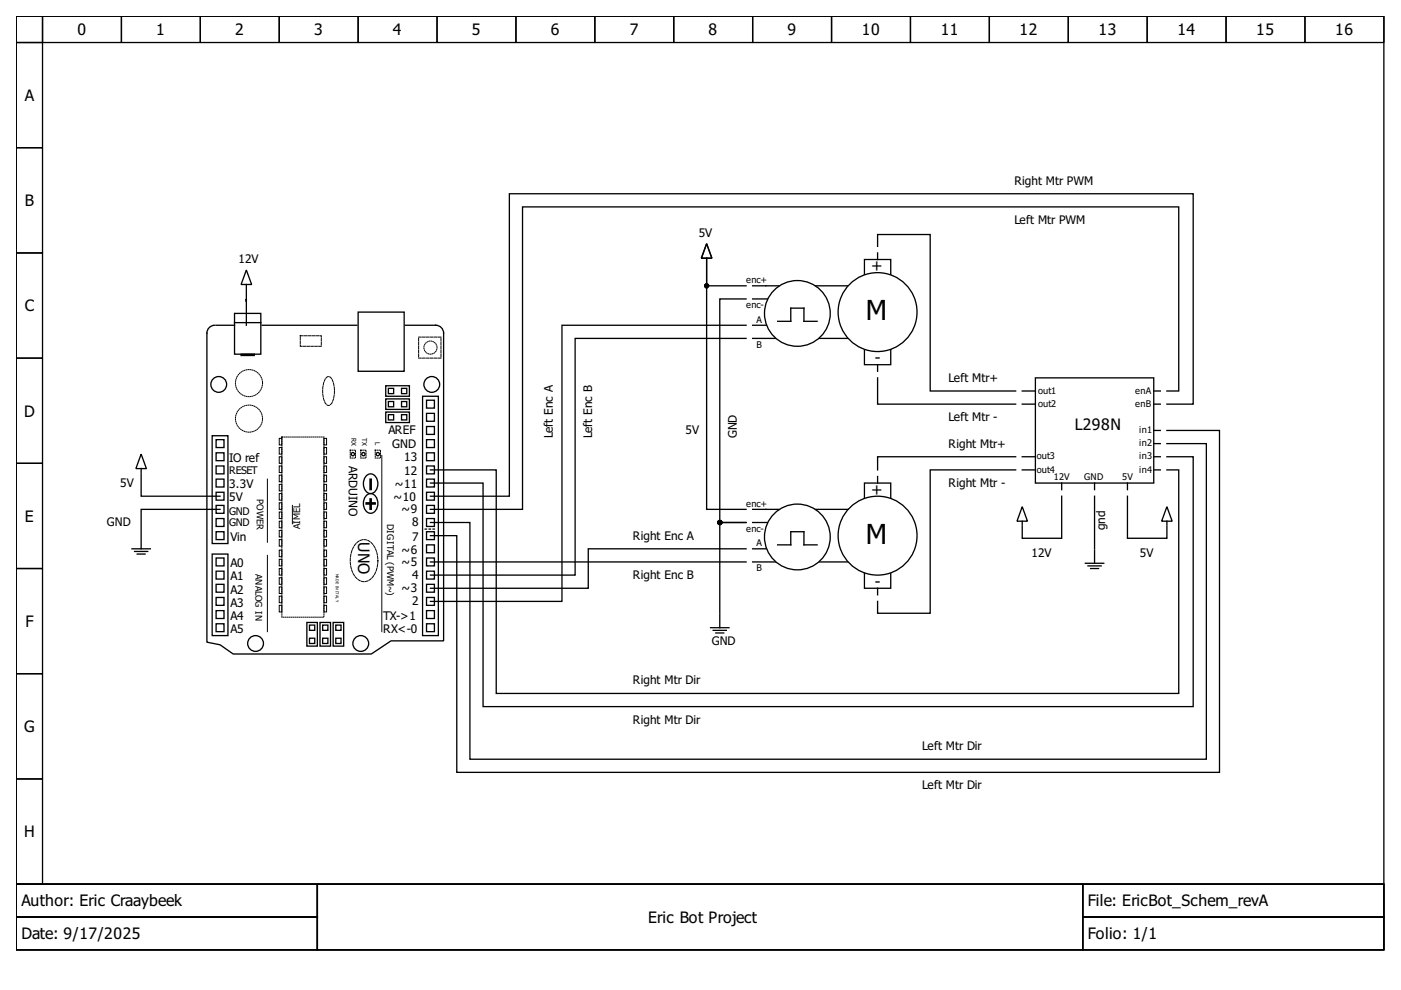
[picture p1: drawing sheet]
<svg xmlns="http://www.w3.org/2000/svg" width="297mm" height="210mm" viewBox="0 0 297 210" stroke-linecap="round" stroke-linejoin="round" font-family="sans-serif">
<g fill="none" stroke="#000" stroke-width=".28">
<path d="M3.4 3.4h290v184.1h-290zM3.4 3.4h5.6v5.6h-5.6zM3.4 9h5.6v22.3h-5.6zM9 3.4h16.7v5.6h-16.7zM25.7 3.4h16.8v5.6h-16.8zM42.5 3.4h16.7v5.6h-16.7zM59.2 3.4h16.7v5.6h-16.7zM75.9 3.4h16.8v5.6h-16.8zM92.7 3.4h16.7v5.6h-16.7zM109.4 3.4h16.7v5.6h-16.7zM126.1 3.4h16.7v5.6h-16.7zM142.8 3.4h16.8v5.6h-16.8z"/>
<path d="M159.6 3.4h16.7v5.6h-16.7zM176.3 3.4h16.7v5.6h-16.7zM193 3.4h16.8v5.6h-16.8zM209.8 3.4h16.7v5.6h-16.7zM226.5 3.4h16.7v5.6h-16.7zM243.2 3.4h16.8v5.6h-16.8zM260 3.4h16.7v5.6h-16.7zM276.7 3.4h16.7v5.6h-16.7zM3.4 31.3h5.6v22.3h-5.6zM3.4 53.6h5.6v22.3h-5.6zM183.3 55h5.6v22.3h-5.6zM3.4 75.9h5.6v22.3h-5.6z"/>
<path d="M159.6 71.7h5.6M159.6 63.4h4.2M159.6 69h4.2M172.1 60.6h8.4M173.5 71.7h7M3.4 98.2h5.6v22.3h-5.6zM3.4 120.5h5.6v22.3h-5.6zM3.4 142.8h5.6v22.4h-5.6zM3.4 165.2h5.6v22.3h-5.6zM3.4 187.5h290v13.9h-290zM3.4 187.5h63.9v6.9h-63.9zM3.4 194.4h63.9v7h-63.9z"/>
<path d="M67.3 187.5h162.3v13.9h-162.3zM229.6 187.5h63.8v6.9h-63.8zM229.6 194.4h63.8v7h-63.8z"/>
</g>
<circle cx="186.1" cy="66.2" r="8.4" fill="#fff" stroke="#000" stroke-width=".28"/>
<path d="M186.1 53.6v1.4M186.1 77.3v1.4" fill="none" stroke="#000" stroke-width=".28"/>
<circle cx="169.1" cy="66.5" r="7" fill="#fff" stroke="#000" stroke-width=".28"/>
<path d="M159.6 60.6h5.6M164.9 68.1h2.8v-2.8h2.8v2.8h2.7M159.6 119.1h5.6M159.6 110.8h4.2M159.6 116.4h4.2M172.1 108h8.4M173.5 119.1h7M183.3 102.4h5.6v22.3h-5.6z" fill="none" stroke="#000" stroke-width=".28"/>
<circle cx="186.1" cy="113.6" r="8.4" fill="#fff" stroke="#000" stroke-width=".28"/>
<path d="M186.1 101v1.4M186.1 124.7v1.4" fill="none" stroke="#000" stroke-width=".28"/>
<circle cx="169.1" cy="113.9" r="7" fill="#fff" stroke="#000" stroke-width=".28"/>
<g fill="none" stroke="#000" stroke-width=".28">
<path d="M52.2 57.3l1.1 3h-2.2zM149.8 51.7l1.1 3h-2.2zM149.8 54.7v.9M186.1 52.2v-2.5h11.1v33.2h18.1M45.5 69a1.67 1.67 0 0 0-1.6 1.6v65.6l2.8 .5 2.7 2h29.3l4.2-2.8h11.2v-65.3a1.67 1.67 0 0 0-1.7-1.6h-6.4M45.8 69h3.9M49.7 66.5h5.6v8.6h-5.6zM49.7 68.4h5.6M51.1 75.1h2.8v.3h-2.8zM52.2 61.4v7.6M52.2 60.3v.9M55.6 69h20.1"/>
<path d="M75.9 66.2h9.8v12.5h-9.8zM158.2 69h-39.1v58.5h-27.8M158.2 71.7h-36.3v50.2h-30.6M158.2 60.6h-8.4v-4.7v52.1h8.4M158.2 63.4h-5.6v47.4h5.6h-5.6v19.2M29.9 96.3l1.1 3.1h-2.2zM29.9 99.4v.8M45 92.4h3.3v22.8h-3.3zM45.8 98.8h1.7v1.7h-1.7zM45.8 96h1.7v1.7h-1.7zM45.8 93.2h1.7v1.7h-1.7zM81.8 84.6h5v2.2h-5z"/>
<path d="M81.8 81.8h5v2.2h-5zM81.8 87.4h5v2.2h-5zM82.3 85.1h1.2v1.1h-1.2zM82.3 87.9h1.2v1.1h-1.2zM82.3 82.3h1.2v1.2h-1.2zM85.1 82.3h1.1v1.2h-1.1zM85.1 85.1h1.1v1.1h-1.1zM85.1 87.9h1.1v1.1h-1.1zM89.6 84h3.3v50.8h-3.3zM90.4 87.6h1.7v1.7h-1.7zM90.4 90.4h1.7v1.7h-1.7zM90.4 84.9h1.7v1.6h-1.7z"/>
<path d="M90.4 96h1.7v1.7h-1.7zM90.4 98.8h1.7v1.7h-1.7zM90.4 93.2h1.7v1.7h-1.7zM91.3 99.6h13.9v47.4h144.7v-47.4h-2.5M186.1 80.1v5.6h29.2M215.3 96.8h-29.2v2.8M215.3 99.6h-18.1v30.4h-11.1v-2.5M216.7 82.9h2.8M216.7 85.7h2.8M216.7 96.8h2.8M216.7 99.6h2.8M219.5 80.1h25.1v22.3h-25.1z"/>
<path d="M244.6 82.9h1.4M244.6 85.7h1.4M244.6 96.8h1.4M244.6 99.6h1.4M244.6 91.3h1.4M244.6 94.1h1.4M247.4 91.3h11.2v72.5h-161.8v-50.2h-5.5M247.4 94.1h8.4v66.9h-156.2v-50.2h-8.3M247.4 82.9h2.5v-39h-139.1v64.1h-19.5M247.4 85.7h5.6v-44.6h-145v64.1h-16.7M247.4 96.8h5.6v53h-150.6v-47.4h-11.1M28 116.4h3.9"/>
<path d="M28.5 116.9h2.8M29.1 117.5h1.7M29.9 100.5v4.7h16.8M29.9 113.6v2.8M45 117.5h3.3v17.3h-3.3zM45.8 101.6h1.7v1.7h-1.7zM45.8 104.4h1.7v1.6h-1.7zM45.8 118.3h1.7v1.7h-1.7zM45.8 109.9h1.7v1.7h-1.7zM45.8 112.7h1.7v1.7h-1.7zM45.8 107.2h1.7v1.6h-1.7zM46.7 108h-16.8v5.3"/>
<path d="M77.6 106.6h2v.3h-2zM77.8 104.9a1.43 1.43 0 0 1 1.5 0 1.43 1.43 0 0 1 .8 1.3 1.86 1.86 0 0 1-1.9 2.6 2.41 2.41 0 0 1-.4-3.9zM77.8 100.8a1.43 1.43 0 0 1 1.5-.1 1.43 1.43 0 0 1 .8 1.3 1.86 1.86 0 0 1-1.9 2.6 2.41 2.41 0 0 1-.4-3.8zM78.4 105.8h.3v2.2h-.3zM78.4 101.6h.3v2.2h-.3zM90.4 118.3h1.7v1.7h-1.7zM90.4 115.5h1.7v1.7h-1.7zM90.4 112.7h1.7v1.7h-1.7zM90.4 109.9h1.7v1.7h-1.7zM90.4 104.4h1.7v1.6h-1.7zM90.4 107.2h1.7v1.6h-1.7zM90.4 101.6h1.7v1.7h-1.7z"/>
<path d="M91.3 119.1h66.9M158.2 116.4h-33.5v8.3h-33.4M159.6 108h5.6M164.9 115.5h2.8v-2.8h2.8v2.8h2.7M216.7 107.4l1.1 3.1h-2.2zM216.7 110.5v.8M225.1 105.2v8.9h-8.4v-2.5M225.1 102.4v1.4M230.1 119.4h3.9M230.7 120h2.8M232.1 105.2v11.2M232.1 102.4v1.4"/>
<path d="M232.1 116.6v2.8M239 105.2v8.9h8.4v-2.5M239 102.4v1.4M247.4 107.4l1.1 3.1h-2.2zM247.4 110.5v.8M45.8 121.1h1.7v1.7h-1.7zM45.8 126.7h1.7v1.6h-1.7zM45.8 129.5h1.7v1.6h-1.7zM45.8 123.9h1.7v1.7h-1.7zM45.8 132.3h1.7v1.6h-1.7zM65.1 132h2.2v5h-2.2zM65.6 135.3h1.1v1.1h-1.1z"/>
<path d="M65.6 132.5h1.1v1.1h-1.1zM67.8 132h2.3v5h-2.3zM68.4 135.3h1.1v1.1h-1.1zM68.4 132.5h1.1v1.1h-1.1zM70.6 132h2.3v5h-2.3zM71.2 132.5h1.1v1.1h-1.1zM71.2 135.3h1.1v1.1h-1.1zM90.4 121.1h1.7v1.7h-1.7zM90.4 123.9h1.7v1.7h-1.7zM90.4 129.5h1.7v1.6h-1.7zM90.4 132.3h1.7v1.6h-1.7zM90.4 126.7h1.7v1.6h-1.7z"/>
<path d="M150.7 133.1h3.9M151.2 133.6h2.8M151.8 134.2h1.6M152.6 130.3v2.8M231.2 120.5h1.7"/>
<circle cx="46.4" cy="81.5" r="1.67"/>
<circle cx="74.8" cy="96.3" r=".35"/>
<circle cx="77" cy="96.3" r=".35"/>
<circle cx="80.1" cy="96.3" r=".35"/>
<circle cx="91.5" cy="81.5" r="1.67"/>
<circle cx="54.2" cy="136.4" r="1.67"/>
<circle cx="76.5" cy="136.4" r="1.67"/>
</g>
<g fill="none" stroke="#000" stroke-width=".21">
<path d="M59.2 94.9h.6v1.4h-.6zM59.2 96.8h.6v1.4h-.6zM59.2 92.9h.6v1.4h-.6zM59.2 98.8h.6v1.4h-.6zM68.7 94.9h.5v1.4h-.5zM68.7 96.8h.5v1.4h-.5zM68.7 92.9h.5v1.4h-.5zM68.7 98.8h.5v1.4h-.5zM81 96.6v37.3M56.7 101.6v13.4M56.7 117.8v16.1M59.2 112.5h.6v1.4h-.6z"/>
<path d="M59.2 118.6h.6v1.4h-.6zM59.2 102.7h.6v1.4h-.6zM59.2 116.6h.6v1.4h-.6zM59.2 100.7h.6v1.4h-.6zM59.2 106.6h.6v1.4h-.6zM59.2 114.4h.6v1.4h-.6zM59.2 108.6h.6v1.3h-.6zM59.2 104.6h.6v1.4h-.6zM59.2 110.5h.6v1.4h-.6zM62 107.2v3.9M68.7 100.7h.5v1.4h-.5zM68.7 118.6h.5v1.4h-.5z"/>
<path d="M68.7 112.5h.5v1.4h-.5zM68.7 102.7h.5v1.4h-.5zM68.7 106.6h.5v1.4h-.5zM68.7 116.6h.5v1.4h-.5zM68.7 114.4h.5v1.4h-.5zM68.7 108.6h.5v1.3h-.5zM68.7 104.6h.5v1.4h-.5zM68.7 110.5h.5v1.4h-.5zM59.2 126.4h.6v1.4h-.6zM59.2 124.4h.6v1.4h-.6zM59.2 120.5h.6v1.4h-.6zM59.2 128.3h.6v1.4h-.6z"/>
<path d="M59.2 122.5h.6v1.4h-.6zM68.7 124.4h.5v1.4h-.5zM68.7 126.4h.5v1.4h-.5zM68.7 120.5h.5v1.4h-.5zM68.7 128.3h.5v1.4h-.5zM68.7 122.5h.5v1.4h-.5z"/>
</g>
<g fill="none" stroke="#000" stroke-width=".21" stroke-dasharray=".1 .3">
<path d="M59.8 92.7h8.9v38.2h-8.9zM74.3 95.4h1.1v1.7h-1.1zM76.5 95.4h1.1v1.7h-1.1zM79.6 95.4h1.1v1.7h-1.1z"/>
<circle cx="91.3" cy="73.7" r="1.39"/>
<circle cx="52.8" cy="88.8" r="2.87"/>
<circle cx="52.8" cy="81.2" r="2.87"/>
</g>
<path d="M90.2 112.2h2.2" fill="none" stroke="#000" stroke-width=".28" stroke-dasharray=".3 .6"/>
<path d="M63.7 71.2h4.4v2.2h-4.4zM69.3 79.9l.4-.1a1.66 1.66 0 0 1 1 1.6 5.3 5.3 0 0 1-.7 4.5l-.3 .1a1.66 1.66 0 0 1-1.1-1.5 5.3 5.3 0 0 1 .7-4.6zM88.8 71.5h4.7v4.4h-4.7zM75.5 115.2a2.23 2.23 0 0 1 3.8 .5 5.8 5.8 0 0 1-1 7.3 2.25 2.25 0 0 1-3.2-1 6.1 6.1 0 0 1 .4-6.8z" fill="none" stroke="#000" stroke-width=".21" stroke-dasharray=".6 .3"/>
<g fill="#000" stroke="#000" stroke-width=".28">
<circle cx="149.8" cy="60.6" r=".42"/>
<circle cx="152.6" cy="110.8" r=".42"/>
</g>
<g font-size="5.9">
<text x="183.6" y="67.8">M</text>
<text x="183.6" y="115.2">M</text>
</g>
<g font-size="3.3">
<text x="16.4" y="7.5">0</text>
<text x="33.1" y="7.5">1</text>
<text x="49.9" y="7.5">2</text>
<text x="66.6" y="7.5">3</text>
<text x="83.3" y="7.5">4</text>
<text x="100" y="7.5">5</text>
<text x="116.8" y="7.5">6</text>
<text x="133.5" y="7.5">7</text>
<text x="150.2" y="7.5">8</text>
<text x="167" y="7.5">9</text>
<text x="182.7" y="7.5">10</text>
<text x="199.4" y="7.5">11</text>
<text x="216.2" y="7.5">12</text>
<text x="232.9" y="7.5">13</text>
<text x="249.6" y="7.5">14</text>
<text x="266.4" y="7.5">15</text>
<text x="283.1" y="7.5">16</text>
<text x="5.3" y="21.4">A</text>
<text x="5.3" y="43.7">B</text>
<text x="184.7" y="57.5">+</text>
<text x="5.3" y="66">C</text>
<text x="185.5" y="77">-</text>
<text x="5.1" y="88.3">D</text>
<text x="227.9" y="91.3">L298N</text>
<text x="184.7" y="104.9">+</text>
<text x="5.3" y="110.6">E</text>
<text x="75.9" y="115" transform="rotate(90 75.9 115)">UNO</text>
<text x="185.5" y="124.4">-</text>
<text x="5.4" y="132.9">F</text>
<text x="5.1" y="155.3">G</text>
<text x="5.1" y="177.6">H</text>
<text x="4.6" y="192.2">Author: Eric Craaybeek</text>
<text x="137.4" y="195.7">Eric Bot Project</text>
<text x="230.7" y="192.2">File: EricBot_Schem_revA</text>
<text x="4.6" y="199.2">Date: 9/17/2025</text>
<text x="230.7" y="199.2">Folio: 1/1</text>
</g>
<g font-size="2.5">
<text x="215.1" y="39.1">Right Mtr PWM</text>
<text x="215.1" y="47.5">Left Mtr PWM</text>
<text x="148.1" y="50.3">5V</text>
<text x="50.6" y="55.9">12V</text>
<text x="201.1" y="81">Left Mtr+</text>
<text x="201.1" y="89.3">Left Mtr -</text>
<text x="82.3" y="92.1">AREF</text>
<text x="83.2" y="94.9">GND</text>
<text x="117.2" y="92.9" transform="rotate(-90 117.2 92.9)">Left Enc A</text>
<text x="125.6" y="92.9" transform="rotate(-90 125.6 92.9)">Left Enc B</text>
<text x="145.4" y="92.1">5V</text>
<text x="156.2" y="92.9" transform="rotate(-90 156.2 92.9)">GND</text>
<text x="201.1" y="94.9">Right Mtr+</text>
<text x="48.6" y="98">IO ref</text>
<text x="74" y="98.8" transform="rotate(90 74 98.8)">ARDUINO</text>
<text x="85.7" y="100.7">12</text>
<text x="85.7" y="97.7">13</text>
<text x="25.5" y="103.3">5V</text>
<text x="48.6" y="103.5">3.3V</text>
<text x="48.6" y="106.3">5V</text>
<text x="83.5" y="106.3">~10</text>
<text x="83.7" y="103.5">~11</text>
<text x="201.1" y="103.3">Right Mtr -</text>
<text x="22.7" y="111.6">GND</text>
<text x="85.1" y="108.8">~9</text>
<text x="87.4" y="111.6">8</text>
<text x="234.3" y="112.5" transform="rotate(-90 234.3 112.5)">gnd</text>
<text x="48.9" y="114.7">Vin</text>
<text x="85.1" y="120">~5</text>
<text x="85.1" y="117.5">~6</text>
<text x="87.4" y="114.7">7</text>
<text x="134.2" y="114.4">Right Enc A</text>
<text x="218.7" y="118">12V</text>
<text x="241.7" y="118">5V</text>
<text x="48.9" y="120.3">A0</text>
<text x="48.9" y="125.8">A2</text>
<text x="48.9" y="123.1">A1</text>
<text x="85.1" y="125.6">~3</text>
<text x="87.4" y="122.8">4</text>
<text x="134.2" y="122.8">Right Enc B</text>
<text x="48.9" y="131.4">A4</text>
<text x="48.9" y="128.6">A3</text>
<text x="81.2" y="131.4">TX-&gt;1</text>
<text x="87.4" y="128.3">2</text>
<text x="48.9" y="134.2">A5</text>
<text x="81.2" y="134.2">RX&lt;-0</text>
<text x="150.9" y="136.7">GND</text>
<text x="134.2" y="145.1">Right Mtr Dir</text>
<text x="134.2" y="153.4">Right Mtr Dir</text>
<text x="195.5" y="159">Left Mtr Dir</text>
<text x="195.5" y="167.4">Left Mtr Dir</text>
</g>
<g font-size="2.2">
<text x="48.6" y="100.5">RESET</text>
<text x="48.6" y="109.1">GND</text>
<text x="48.6" y="111.6">GND</text>
</g>
<g font-size="2">
<text x="158.2" y="65.3">enc-</text>
<text x="158.2" y="60">enc+</text>
<text x="160.4" y="68.4">A</text>
<text x="160.4" y="73.7">B</text>
<text x="220.1" y="83.5">out1</text>
<text x="240.7" y="83.5">enA</text>
<text x="220.1" y="86.2">out2</text>
<text x="240.7" y="86.2">enB</text>
<text x="241.5" y="91.8">in1</text>
<text x="241.5" y="94.6">in2</text>
<text x="219.8" y="97.4">out3</text>
<text x="219.8" y="100.2">out4</text>
<text x="223.4" y="101.9">12V</text>
<text x="229.8" y="101.9">GND</text>
<text x="237.9" y="101.9">5V</text>
<text x="241.5" y="100.2">in4</text>
<text x="241.5" y="97.4">in3</text>
<text x="54.5" y="105.8" transform="rotate(90 54.5 105.8)">POWER</text>
<text x="158.2" y="107.4">enc+</text>
<text x="63.7" y="112.2" transform="rotate(-90 63.7 112.2)">AIMEL</text>
<text x="82.1" y="111.1" transform="rotate(90 82.1 111.1)">DIGITAL (PWM~)</text>
<text x="158.2" y="112.7">enc-</text>
<text x="160.4" y="115.8">A</text>
<text x="54.2" y="121.7" transform="rotate(90 54.2 121.7)">ANALOG IN</text>
<text x="160.4" y="121.1">B</text>
</g>
<g font-size="1.4">
<text x="74.5" y="92.9" transform="rotate(90 74.5 92.9)">RX</text>
<text x="76.8" y="92.9" transform="rotate(90 76.8 92.9)">TX</text>
<text x="79.6" y="93.8" transform="rotate(90 79.6 93.8)">L</text>
</g>
<text font-size=".8" x="71.2" y="121.7" transform="rotate(90 71.2 121.7)">MADE IN ITALY</text>
</svg>
